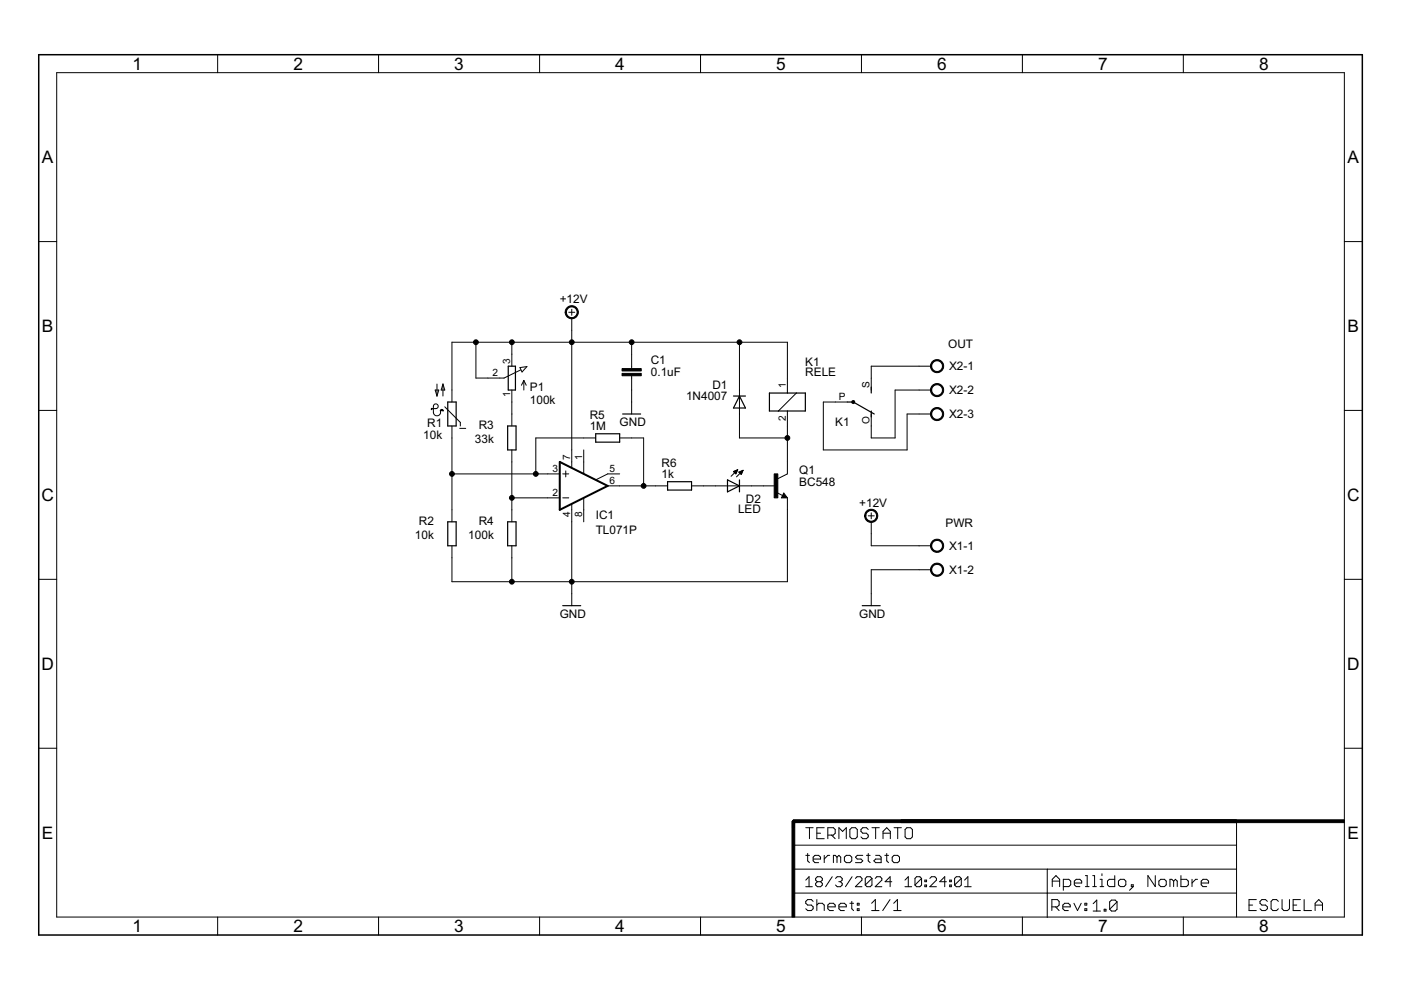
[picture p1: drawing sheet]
<svg xmlns="http://www.w3.org/2000/svg" width="297mm" height="210mm" viewBox="0 0 297 210" stroke-linecap="round" stroke-linejoin="round" font-family="sans-serif">
<path d="M131.9 79.2h4.1v.5h-4.1zM131.9 78.1h4.1v.6h-4.1zM164.1 100.5h.8v5.1h-.8zM167.9 174.1h.6v20.3h-.6zM168.2 173.8h94v.6h-94zM191.1 173.8h93.9v.6h-93.9z" fill="#000" stroke="#000" stroke-width=".21"/>
<g fill="none" stroke="#000" stroke-width=".21">
<path d="M12 15.4h273v179h-273zM46.1 11.6v3.8M80.3 11.6v3.8M114.4 11.6v3.8M148.5 11.6v3.8M182.6 11.6v3.8M216.8 11.6v3.8M250.9 11.6v3.8M8.2 51.2h3.8M285 51.2h3.8M100.9 72.6v7.6h6l3.5-1.8M108.5 72.6v5"/>
<path d="M110.2 77.9l1.5-.2-1 1.2zM120.6 66.2h1.3M121.2 65.6v1.2M121.2 67.5v31.6M133.9 72.6v5.5M133.9 79.7v8.1M156.8 72.6v20.3h10.1M197.4 77.6h-12.7v5.1M8.2 87h3.8M91.6 86.6h.8a.51 .51 0 0 0 .5-.5 .51 .51 0 0 0-.5-.5 .51 .51 0 0 0-.5 .5v1.3a.78 .78 0 0 0 .9 .7 .78 .78 0 0 0 .6-1M92.3 82.7h.7l-.4 1.3zM92.6 81.4v2.6"/>
<path d="M93.9 81.4l.4 1.3h-.8zM93.9 81.4v2.6M94.3 86.3l3.3 3.3v.7M95.8 90.3v20.3M97.5 90.8h1.2M108.5 82.7v7.6M108.5 95.4v15.2M111.1 80.7v2M111.1 80.7l.5 1M111.1 80.7l-.5 1M120 99.8v1.3M123.8 95.4v5"/>
<path d="M126.3 92.9h-12.7v7.6M131.4 92.9h5.1v10.1M155.5 100l.9-.4-.4 .9zM155.7 99.9h.6M156 99.8h.3M156.3 99.7h.1M156.4 99.6l-1.4 1.4M157.1 99.9h.4M157.4 99.8h.1M157.5 99.7l-1.4 1.4M166.9 83.3v-10.7h-71.1v12.6M166.9 87.1v13.4l-2 1"/>
<path d="M168.8 83.3l-3.8 3.8M179.6 85.2h-5v10.2h17.7v-7.6h5.1M197.4 82.7h-7.6v10.2h-5.1v-5.1M285 87h3.8M95.8 100.5h22.9M108.5 105.6h10.2M108.5 115.7v7.6M119.3 100.5h1.3M119.3 105.6h1.3M121.2 106.9v21.5M123.8 105.6v5M128.8 103h12.7"/>
<path d="M131.4 100.5h-2.6l-2.4 1.2M146.6 103h17.8M155.6 100h.6M155.7 100.1h.5M155.8 100.2h.3M155.9 100.4h.2M156.7 100.1l.8-.4-.3 .9zM156.7 100.1h.7M156.8 100.2h.5M156.9 100h.5M156.9 100.4h.4M157 100.5h.2"/>
<path d="M164.7 104.4l1.2 .7M166.2 104.5l.7 1.1h-1.2zM166.9 105.6v17.7h-71.1v-7.6M184.1 109.4h1.3M184.7 108.7v1.3M184.7 110.6v5.1h12.7M8.2 122.8h3.8M197.4 120.8h-12.7v7.6M285 122.8h3.8M8.2 158.6h3.8M285 158.6h3.8M168.2 179.2h94"/>
<path d="M170.8 175.5h1.6M171.6 175.5v2.3M173.2 176.7h.8M174.8 175.5h-1.6v2.3h1.6M175.5 177.1h1.2l.4-.4v-.8l-.4-.4h-1.2v2.3M176.3 177.1l.8 .7M177.9 177.8v-2.3l.7 .8 .8-.8v2.3M180.2 175.9l.4-.4h.8l.4 .4v1.5l-.4 .4h-.8l-.4-.4zM184.1 175.9l-.4-.4h-.8l-.4 .4v.4l.4 .4h.8l.4 .4v.3l-.4 .4h-.8l-.4-.4M184.9 175.5h1.5M185.7 175.5v2.3M187.2 176.7h1.6"/>
<path d="M187.2 177.8v-1.5l.8-.8 .8 .8v1.5M189.5 175.5h1.6M190.3 175.5v2.3M192.3 175.5h.8l.3 .4v1.5l-.3 .4h-.8l-.4-.4v-1.5zM262.2 174.1v20.3M46.1 194.4v3.8M80.3 194.4v3.8M114.4 194.4v3.8M148.5 194.4v3.8M168.2 189.4h94M168.2 184.3h94M170.8 181.4h.8"/>
<path d="M170.8 186.6l.7-.7v2.1M170.8 188h1.4M171.2 181v1.5l.4 .4M172.4 182.1h1.6v-.4l-.4-.3h-.8l-.4 .3v.8l.4 .4h.8M172.4 191.1l-.4-.4h-.8l-.4 .4v.4l.4 .4h.8l.4 .4v.4l-.4 .4h-.8l-.4-.4M173.2 191.9l.4-.4h.7l.5 .4v1.2M173.2 190.7v2.4M173.3 186.9l-.4 .4v.3l.4 .4h.7l.3-.4v-.3l-.3-.4M173.3 186.9l-.4-.3v-.4l.4-.3h.7l.3 .3v.4l-.3 .3M173.3 186.9h.7M174.8 181.4v1.5M175.5 192.3h1.6v-.4l-.4-.4h-.8l-.4 .4v.8l.4 .4h.8"/>
<path d="M175.9 181.4h-.4l-.7 .7M176.4 185.9l-1.4 2.1M177.1 186.2l.4-.3h.7l.4 .3v.4l-.4 .3M177.5 181.7l-.4-.3h-.4v1.5M177.5 181.7v1.2M177.5 181.7l.4-.3 .3 .3v1.2M177.8 186.9h.4M177.9 192.3h1.5v-.4l-.4-.4h-.8l-.3 .4v.8l.3 .4h.8M178.2 186.9l.4 .4v.3l-.4 .4h-.7l-.4-.4M179 181.7l.4-.3h.8l.4 .3v.8l-.4 .4h-.8l-.4-.4zM180.2 191.5h.8M180.6 191.1v1.6l.4 .4"/>
<path d="M180.7 185.9l-1.4 2.1M181.4 186.2l.3-.3h.7l.4 .3v.4l-1.4 1.4h1.4M181.8 192.7h.3v.4h-.3zM181.8 191.5h.3v.4h-.3zM182.6 194.4v3.8M182.9 181.4h-1.1l-.4 .3 .4 .4h.7l.4 .4-.4 .4h-1.1M183.7 181.4h.8M184.1 181v1.5l.4 .4M184.8 191.5l.8-.8v2.4M184.8 193.1h1.6M184.9 186.2v1.4l-.4 .4h-.7l-.3-.4M184.9 186.2l-.4-.3h-.7l-.3 .3v1.4"/>
<path d="M184.9 186.2l-1.4 1.4M185.6 186.2l.3-.3h.7l.4 .3v.4l-1.4 1.4h1.4M185.7 181.4h.7l.4 .3v1.2h-1.1l-.4-.4 .4-.4h1.1M187.6 181.4h.8M188 181v1.5l.4 .4M188.7 190.7l-1.5 2.4M189.1 186.9h-1.4l1-1v2.1M189.5 193.1h1.6M189.5 191.5l.8-.8v2.4M189.5 181.4h.8l.4 .3v.8l-.4 .4h-.8l-.3-.4v-.8zM191.9 188h1.4M191.9 186.6l.7-.7v2.1"/>
<path d="M195.4 186.2v1.4l-.4 .4h-.7l-.3-.4M195.4 186.2l-.4-.3h-.7l-.3 .3v1.4M195.4 186.2l-1.4 1.4M196.1 187.6h.3v.4h-.3zM196.1 186.6h.3v.3h-.3zM197.1 186.2l.4-.3h.7l.3 .3v.4l-1.4 1.4h1.4M200.7 186.9h-1.5l1.1-1v2.1M201.4 187.6h.3v.4h-.3zM201.4 186.6h.3v.3h-.3zM203.8 186.2v1.4l-.3 .4h-.7l-.4-.4M203.8 186.2l-.3-.3h-.7l-.4 .3v1.4M203.8 186.2l-1.4 1.4"/>
<path d="M204.5 188h1.4M204.5 186.6l.7-.7v2.1M216.8 194.4v3.8M222 184.3v10.2M223 192.3h1.2l.4-.4v-.8l-.4-.4h-1.2v2.4M223.1 188v-1.6l.8-.7 .8 .7v1.6M223.1 186.8h1.6M223.8 192.3l.8 .8M225.3 192.3h1.6v-.4l-.4-.4h-.8l-.4 .4v.8l.4 .4h.8M225.4 188h1.2l.4-.4v-.8l-.4-.4h-1.2v2.4M227.7 191.5l.8 1.6 .7-1.6M227.8 187.2h1.5v-.4l-.3-.4h-.8l-.4 .4v.8l.4 .4h.8"/>
<path d="M230 192.7h.4v.4h-.4zM230 191.5h.4v.4h-.4zM230.1 188h.8M230.1 185.7h.4v2.3M231.7 188h.8M231.7 185.7h.4v2.3M231.8 191.6l.7-.8v2.4M231.8 193.2h1.5M233.2 186.4h.4v1.6M233.2 188h.8M233.6 185.3v.4M234.1 192.8h.4v.4h-.4z"/>
<path d="M236.3 185.7v2.3h-1.1l-.4-.4v-.8l.4-.4h1.1M236.8 191.2v1.6l-.4 .4h-.7l-.4-.4M236.8 191.2l-.4-.4h-.7l-.4 .4v1.6M236.8 191.2l-1.5 1.6M237.1 186.8l.4-.4h.8l.4 .4v.8l-.4 .4h-.8l-.4-.4zM239.9 187.6h.4v.4h-.4zM240.3 188l-.8 .8M244.9 185.7v2.3l-1.5-2.3v2.3M245.7 186.8l.4-.4h.8l.4 .4v.8l-.4 .4h-.8l-.4-.4zM248.8 186.8l-.4-.4h-.3v1.6M248.8 186.8v1.2M248.8 186.8l.4-.4 .4 .4v1.2"/>
<path d="M250.4 185.7v2.3h1.2l.3-.4v-.8l-.3-.4h-1.2M250.9 194.4v3.8M252.7 186.4v1.6M253.9 186.4h-.4l-.8 .8M254.7 187.2h1.5v-.4l-.4-.4h-.7l-.4 .4v.8l.4 .4h.7M264.8 191.9h.8M266.4 190.7h-1.6v2.4h1.6M268.7 191.1l-.4-.4h-.8l-.4 .4v.4l.4 .4h.8l.4 .4v.4l-.4 .4h-.8l-.4-.4M271 191.1l-.3-.4h-.8l-.4 .4v1.6l.4 .4h.8l.3-.4M271.8 190.7v2l.4 .4h.8l.4-.4v-2M274.2 191.9h.7M275.7 190.7h-1.5v2.4h1.5"/>
<path d="M276.5 190.7v2.4h1.6M278.8 191.9h1.6M278.8 193.1v-1.6l.8-.8 .8 .8v1.6"/>
</g>
<path d="M169.5 174.1h-1.3v1.3" fill="none" stroke="#000" stroke-width=".61"/>
<path d="M8.2 11.6h280.6v186.6h-280.6z" fill="none" stroke="#000" stroke-width=".32"/>
<path d="M118.7 97.9l10.1 5.1-10.1 5.1z" fill="none" stroke="#000" stroke-width=".42"/>
<g fill="#000" stroke="#000" stroke-width=".21">
<path d="M120.2 65.3a1.39 1.39 0 0 1 2.2 .2 1.39 1.39 0 0 1-.8 2.1 1.39 1.39 0 0 1-1.8-1.4h.3a1.15 1.15 0 0 1 1.6-1.1 1.15 1.15 0 0 1 .3 1.9 1.15 1.15 0 0 1-1.9-.5v-.3h-.3z" fill-rule="evenodd"/>
<path d="M197.7 76.7a1.4 1.4 0 0 1 2.2 .2 1.4 1.4 0 0 1-.8 2.1 1.4 1.4 0 0 1-1.8-1.4h.2a1.15 1.15 0 0 1 1.6-1 1.15 1.15 0 0 1 .3 1.9 1.15 1.15 0 0 1-1.8-.6l-.1-.3h-.2z" fill-rule="evenodd"/>
<path d="M91.5 86.6h.1v.1l-.1 .2z" fill-rule="evenodd"/>
<path d="M93.4 86.9l.4-.1 .2 .3-.3-.1-.4 .1z" fill-rule="evenodd"/>
<path d="M197.7 81.7a1.4 1.4 0 0 1 2.2 .3 1.4 1.4 0 0 1-.9 2.1 1.4 1.4 0 0 1-1.7-1.4h.2a1.15 1.15 0 0 1 1.6-1.1 1.15 1.15 0 0 1 .3 2 1.15 1.15 0 0 1-1.8-.6l-.1-.3h-.2z" fill-rule="evenodd"/>
<path d="M197.7 86.8a1.4 1.4 0 0 1 2.2 .3 1.4 1.4 0 0 1-.9 2 1.4 1.4 0 0 1-1.7-1.3h.2a1.15 1.15 0 0 1 1.6-1.1 1.15 1.15 0 0 1 .3 1.9 1.15 1.15 0 0 1-1.8-.5l-.1-.3h-.2z" fill-rule="evenodd"/>
<path d="M183.7 108.4a1.4 1.4 0 0 1 2.2 .2 1.4 1.4 0 0 1-.8 2.1 1.4 1.4 0 0 1-1.8-1.3h.3a1.14 1.14 0 0 1 1.7-1 1.14 1.14 0 0 1 .1 2 1.14 1.14 0 0 1-1.8-.7v-.3h-.3z" fill-rule="evenodd"/>
<path d="M197.7 114.8a1.4 1.4 0 0 1 2.2 .2 1.4 1.4 0 0 1-.9 2.1 1.4 1.4 0 0 1-1.7-1.4h.2a1.15 1.15 0 0 1 1.6-1.1 1.15 1.15 0 0 1 .3 1.9 1.15 1.15 0 0 1-1.8-.5l-.1-.3h-.2z" fill-rule="evenodd"/>
<path d="M197.7 119.8a1.4 1.4 0 0 1 2.2 .3 1.4 1.4 0 0 1-.9 2.1 1.4 1.4 0 0 1-1.7-1.4h.2a1.15 1.15 0 0 1 1.6-1.1 1.15 1.15 0 0 1 .3 1.9 1.15 1.15 0 0 1-1.8-.5l-.1-.3h-.2z" fill-rule="evenodd"/>
<circle cx="100.9" cy="72.6" r=".51"/>
<circle cx="108.5" cy="72.6" r=".51"/>
<circle cx="121.2" cy="72.6" r=".51"/>
<circle cx="133.9" cy="72.6" r=".51"/>
<circle cx="156.8" cy="72.6" r=".51"/>
<circle cx="166.9" cy="92.9" r=".51"/>
<circle cx="180.9" cy="85.2" r=".33"/>
<circle cx="95.8" cy="100.5" r=".51"/>
<circle cx="108.5" cy="105.6" r=".51"/>
<circle cx="113.6" cy="100.5" r=".51"/>
<circle cx="136.5" cy="103" r=".51"/>
<circle cx="108.5" cy="123.3" r=".51"/>
<circle cx="121.2" cy="123.3" r=".51"/>
</g>
<g fill="none" stroke="#000" stroke-width=".25">
<path d="M107.8 77.6h1.5v5.1h-1.5zM94.9 85.2h1.8v5.1h-1.8zM107.6 90.3h1.8v5.1h-1.8zM126.3 92h5.1v1.7h-5.1zM132 87.8h3.8M155.5 84h2.6M156.8 84l1.3 2.5h-2.6zM163.1 83.3h7.7v3.8h-7.7zM179.6 85.2h1.3l4.5 2.6M184.7 82.1v1.2M184.7 87.1v1.3M94.9 110.6h1.8v5.1h-1.8z"/>
<path d="M107.6 110.6h1.8v5.1h-1.8zM141.5 102.1h5.1v1.8h-5.1zM154.2 101.7l2.6 1.3-2.6 1.3zM156.8 101.7v2.6M166.2 105.1l.1 .2h-.4l.3-.5 .5 .6h-.8M119.3 128.4h3.8M182.8 128.4h3.8"/>
</g>
<g font-size="4.1">
<text x="28.1" y="14.8">1</text>
<text x="62.2" y="14.8">2</text>
<text x="96.3" y="14.8">3</text>
<text x="130.4" y="14.8">4</text>
<text x="164.6" y="14.8">5</text>
<text x="198.7" y="14.8">6</text>
<text x="232.8" y="14.8">7</text>
<text x="266.9" y="14.8">8</text>
<text x="8.9" y="34.6">A</text>
<text x="285.7" y="34.6">A</text>
<text x="8.9" y="70.4">B</text>
<text x="285.7" y="70.4">B</text>
<text x="8.8" y="106.2">C</text>
<text x="285.6" y="106.2">C</text>
<text x="8.8" y="142">D</text>
<text x="285.6" y="142">D</text>
<text x="8.9" y="177.8">E</text>
<text x="285.7" y="177.8">E</text>
<text x="28.1" y="197.6">1</text>
<text x="62.2" y="197.6">2</text>
<text x="96.3" y="197.6">3</text>
<text x="130.4" y="197.6">4</text>
<text x="164.6" y="197.6">5</text>
<text x="198.7" y="197.6">6</text>
<text x="232.8" y="197.6">7</text>
<text x="266.9" y="197.6">8</text>
</g>
<g font-size="2.8">
<text x="118.7" y="64.3">+12V</text>
<text x="138" y="77.2">C1</text>
<text x="170.7" y="77.6">K1</text>
<text x="201" y="73.7">OUT</text>
<text x="112.3" y="82.8">P1</text>
<text x="138" y="79.8">0.1uF</text>
<text x="151" y="82.4">D1</text>
<text x="170.7" y="79.8">RELE</text>
<text x="201.2" y="78.5">X2-1</text>
<text x="201.2" y="83.6">X2-2</text>
<text x="112.3" y="85.8">100k</text>
<text x="125" y="88.8">R5</text>
<text x="145.5" y="84.7">1N4007</text>
<text x="201.2" y="88.7">X2-3</text>
<text x="89.8" y="93">10k</text>
<text x="90.6" y="90.6">R1</text>
<text x="100.7" y="93.9">33k</text>
<text x="101.5" y="91.1">R3</text>
<text x="125" y="91.1">1M</text>
<text x="131.4" y="90.3">GND</text>
<text x="177.1" y="90.3">K1</text>
<text x="140.3" y="101.2">1k</text>
<text x="140.3" y="99">R6</text>
<text x="169.5" y="100.5">Q1</text>
<text x="158.2" y="106.6">D2</text>
<text x="169.5" y="103">BC548</text>
<text x="182.2" y="107.5">+12V</text>
<text x="88.8" y="111.4">R2</text>
<text x="101.5" y="111.4">R4</text>
<text x="126.3" y="113.2">TL071P</text>
<text x="126.3" y="110">IC1</text>
<text x="156.5" y="108.7">LED</text>
<text x="200.5" y="111.8">PWR</text>
<text x="88" y="114.2">10k</text>
<text x="99.3" y="114.2">100k</text>
<text x="201.2" y="116.6">X1-1</text>
<text x="201.2" y="121.7">X1-2</text>
<text x="118.7" y="131">GND</text>
<text x="182.2" y="131">GND</text>
</g>
<g font-size="2.4">
<text x="108.2" y="77.3" transform="rotate(-90 108.2 77.3)">3</text>
<text x="104.4" y="79.8">2</text>
<text x="166.6" y="82.4" transform="rotate(-90 166.6 82.4)">1</text>
<text x="184.4" y="82.4" transform="rotate(-90 184.4 82.4)">S</text>
<text x="108.2" y="84.2" transform="rotate(-90 108.2 84.2)">1</text>
<text x="166.6" y="89.3" transform="rotate(-90 166.6 89.3)">2</text>
<text x="177.9" y="84.9">P</text>
<text x="184.4" y="89.8" transform="rotate(-90 184.4 89.8)">O</text>
<text x="117.1" y="100.1">3</text>
<text x="120.9" y="97.6" transform="rotate(-90 120.9 97.6)">7</text>
<text x="123.4" y="97.6" transform="rotate(-90 123.4 97.6)">1</text>
<text x="129.2" y="100.1">5</text>
<text x="117.1" y="105.2">2</text>
<text x="129.2" y="102.7">6</text>
<text x="120.9" y="109.6" transform="rotate(-90 120.9 109.6)">4</text>
<text x="123.4" y="109.6" transform="rotate(-90 123.4 109.6)">8</text>
</g>
</svg>
